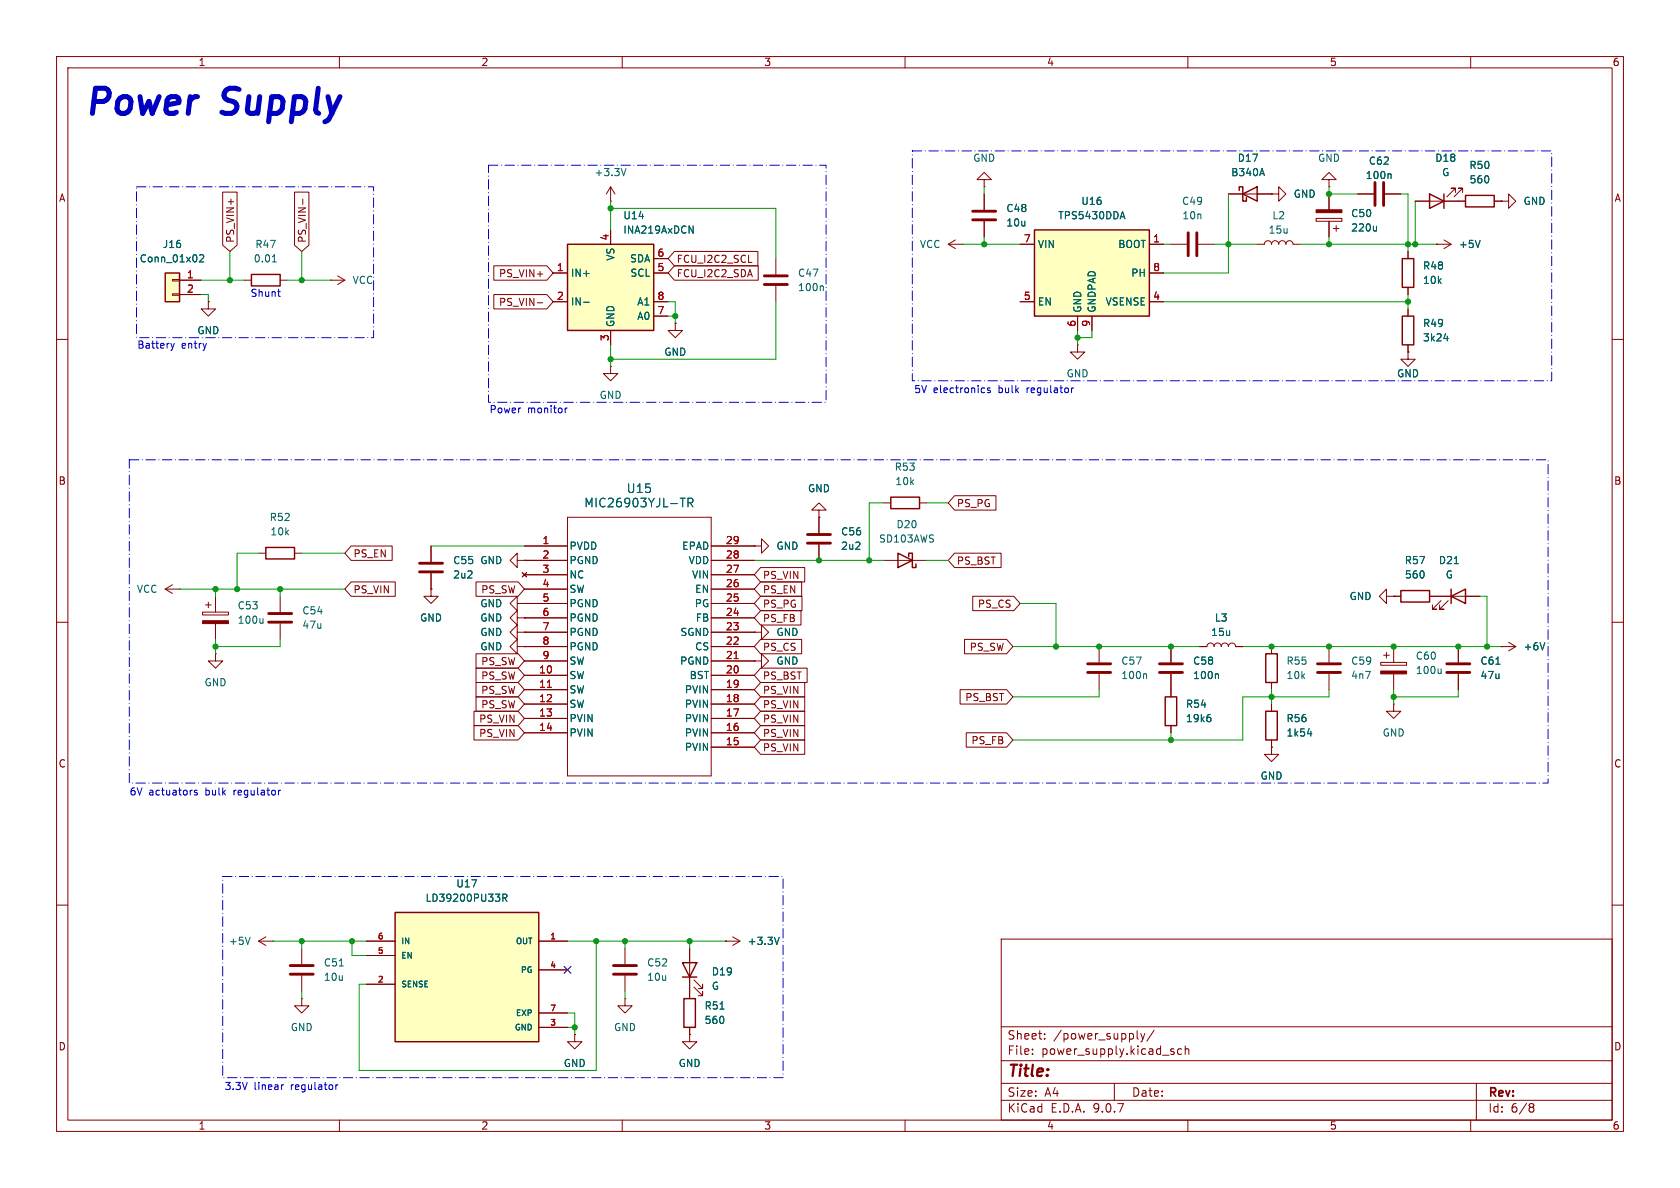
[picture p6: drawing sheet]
<svg xmlns="http://www.w3.org/2000/svg" width="297mm" height="210mm" viewBox="0 0 297 210" stroke-linecap="round" stroke-linejoin="round" font-family="sans-serif">
<g fill="none" stroke="#840000" stroke-width=".18">
<path d="M10 10h277v190h-277zM12 12h273v186h-273zM60 10v2M110 10v2M160 10v2M210 10v2M260 10v2M107.9 35.6h.1M107.9 33l-.7 1.3M107.9 33l.8 1.3M107.9 33v2.6M232.7 38.6h4.5v.5h-4.5z"/>
<path d="M234.9 34.3v2.8M234.9 39.1v2.8M236.2 39.9v1M137.2 45.7v2.8M137.2 50.5v2.8M222.2 43.2h1.3a.64 .64 0 0 1 .7-.7 .64 .64 0 0 1 .6 .7 .64 .64 0 0 1 .6-.7 .64 .64 0 0 1 .7 .7 .64 .64 0 0 1 .6-.7 .64 .64 0 0 1 .6 .7 .64 .64 0 0 1 .7-.7 .64 .64 0 0 1 .6 .7h1.3M235.7 40.4h1M248.9 44.5v1.2M248.9 50.8v1.3M248.9 54.6v1.3M254 43.2h.1M254 43.2h2.5"/>
<path d="M255.3 42.4l1.2 .8M256.5 43.2l-1.2 .7M10 60h2M107.9 64.8v1.2h1.3l-1.3 1.3-1.2-1.3h1.2M107.9 64.8h.1M248.9 61v1.2M285 60h2M45.7 97.8h1.3M52.1 97.8h1.2M76.2 96.5v2.8M92.7 96.5h7.6M92.7 99.1h7.6"/>
<path d="M100.3 91.4h25.4v45.8h-25.4zM125.7 96.5h7.6M125.7 99.1h7.6M133.3 96.5h1.3v-1.2l1.3 1.2-1.3 1.3v-1.3M133.3 96.5h.1M10 110h2M35.8 108.2h4.6v.5h-4.6zM36.3 106.9h1M36.8 106.4v1M38.1 115.6v1.2h1.3l-1.3 1.3-1.3-1.3h1.3M38.1 115.6h.1M38.1 105.4v2.8"/>
<path d="M38.1 110.2v2.8M76.2 101.3v2.8M91.4 111.8v-1.3l-1.2 1.3 1.2 1.2v-1.2h1.3M91.4 106.7v-1.3l-1.2 1.3 1.2 1.3v-1.3h1.3M92.3 101.2l.8 .8M92.7 111.8h.1M92.7 106.7h.1M92.7 101.6h7.6M92.7 104.1h7.6M92.7 106.7h7.6M92.7 109.2h7.6M92.7 111.8h7.6"/>
<path d="M92.7 114.3h7.6M92.7 116.8h7.6M92.7 119.4h7.6M93.1 101.2l-.8 .8M125.7 101.6h7.6M125.7 104.1h7.6M125.7 106.7h7.6M125.7 109.2h7.6M125.7 111.8h7.6M125.7 114.3h7.6M125.7 116.8h7.6M125.7 119.4h7.6"/>
<path d="M133.3 111.8h1.3v-1.3l1.3 1.3-1.3 1.2v-1.2M133.3 111.8h.1M133.3 116.8h1.3v-1.2l1.3 1.2-1.3 1.3v-1.3M133.3 116.8h.1M246.4 105.4h1.2M252.7 105.4h8.9M254.8 106.2l-1.6 1.5h.8h-.8v-.8M256 106.2l-1.5 1.5h.8h-.8v-.8M257.8 114.3v2.8M257.8 119.1v2.8M285 110h2M92.7 121.9h7.6"/>
<path d="M92.7 124.5h7.6M92.7 127h7.6M92.7 129.5h7.6M125.7 121.9h7.6M125.7 124.5h7.6M125.7 127h7.6M125.7 129.5h7.6M125.7 132.1h7.6M207 121.9v1.3M207 128.3v1.2M224.8 124.5v1.2M224.8 130.8v1.3"/>
<path d="M10 160h2M45.7 166.4l1.3 .7M45.7 166.4h2.6M47 165.6l-1.3 .8M48.3 166.4h.1M110.5 176.5v1.3h1.3l-1.3 1.3-1.3-1.3h1.3M110.5 176.5h.1M110.5 167.6v2.8M110.5 172.5v2.8M177 166h108v32h-108zM285 160h2M60 198v2"/>
<path d="M101.6 182.9v1.3h1.3l-1.3 1.2-1.3-1.2h1.3M101.6 182.9h.1M110 198v2M121.9 182.9v1.3h1.3l-1.3 1.2-1.3-1.2h1.3M121.9 182.9h.1M160 198v2M177 194.5h108M177 191.5h108M177 187.5h108M177 181.5h108M182.5 186.3v.1M182.5 185.5v.1"/>
<path d="M184.7 183.6v.1M184.7 182.8v.1M197 191.5v3M201 183.5l.2 .2M201.7 182.7l.3 1M202 183.7l-.1 .4-.2 .1M202.4 182.7l-.4 1M204 182.1l-1.3 2M207.4 185.9l.2 .2-.2 .3M207.4 185.4l.1 .1M208.9 185.5l-.4-.1-.3 .3v.4l.1 .2h.6M209.5 185.5l.2-.1 .4 .1 .1 .9"/>
<path d="M209.5 184.9v1.5M210 198v2M260 198v2M261 191.5v6.5M270.6 195.1l.4 .1 .2 .2-.3 .3M270.6 195.7h.3M270.9 195.7l.2 .2 .1 .4-.2 .2-.4 .1"/>
</g>
<g fill="none" stroke="#006464" stroke-width=".18">
<path d="M110.7 29.8l-.5 1.3M243.3 40v.8M145.4 50.5l.2 .2v.7M243.3 40.7l-.1 .1M255.3 59.8h.7M261.7 42.5l-.5 1.3M120.3 88.1h.8M121.6 88.9l.8-.1 .1-.2-.1-.4-.2-.1h-.6v1.5M122 88.9l.5 .7M257.1 99.6h.7M46.5 109.3v.9M46.5 110.1l-.2 .1"/>
<path d="M264.5 117.4h.7M213.7 126.3h.3M213.8 126.8l.3 .2v.3l-.3 .3M231.1 129.7h.8M44.2 165.7l-.4 1.2"/>
</g>
<g fill="#840000" stroke="#840000" stroke-width=".18">
<path d="M232.7 37.1h4.5v.5h-4.5z"/>
<path d="M35.8 109.7h4.6v.5h-4.6z"/>
</g>
<path d="M135.1 48.8h4.1M135.1 50.3h4.1M74.2 99.6h4M74.2 101.1h4M255.8 117.3h4M255.8 118.9h4M108.5 170.7h4M108.5 172.2h4" fill="none" stroke="#840000" stroke-width=".51"/>
<path d="M247.9 45.7h2v5.1h-2zM247.9 55.9h2v5.1h-2zM47 96.8h5.1v2h-5.1zM247.6 104.4h5.1v2h-5.1zM256.5 105.4l2.6-1.3v2.6zM256.5 104.1v2.6M206 123.2h2v5.1h-2zM223.8 125.7h2v5.1h-2z" fill="none" stroke="#840000" stroke-width=".25"/>
<path d="M129.8 116.4h.7M96.8 121.5h.7" fill="none" stroke="#a90000" stroke-width=".18"/>
<path d="M69.8 161.3h25.4v22.9h-25.4z" fill="#ffffc2"/>
<path d="M219.1 33.7v-.7h.6v2.6h.6v-.7M219.7 34.3l2.5-1.3v2.6zM69.8 161.3h25.4v22.9h-25.4zM120.6 170.2h2.6l-1.3 2.5zM120.6 172.7h2.6M120.9 176.5h2v5.1h-2z" fill="none" stroke="#840000" stroke-width=".25"/>
<g fill="none" stroke="#840000" stroke-width=".18">
<path d="M217.2 34.3h7.6M36.8 53.3v1.3h1.3l-1.3 1.3-1.2-1.3h1.2M36.8 53.3h.1M91.4 99.1v-1.3l-1.2 1.3 1.2 1.2v-1.2h1.3M92.7 99.1h.1M53.3 176.5v1.3h1.3l-1.3 1.3-1.2-1.3h1.2M53.3 176.5h.1M53.3 167.6v2.8M53.3 172.5v2.8M64.8 166.4h5M64.8 168.9h5M64.8 174h5"/>
<path d="M95.2 166.4h5.1M95.2 171.5h5.1M95.2 179.1h5.1M121.9 167.6v8.9M122.7 174.5l1.5 1.5v-.7v.7h-.8M122.7 173.2l1.5 1.6v-.8v.8h-.8M128.3 166.4h.1M128.3 166.4h2.5M129.5 165.6l1.3 .8M130.8 166.4l-1.3 .7M95.2 181.6h5.1M121.9 181.6v1.3"/>
</g>
<path d="M223.1 29.8l.4 1.3M88.9 158.7h.6l.1-.2v-.3l-.7-.1v1.2M89.2 158.7l.4 .6M60 170.8h.7M127.3 178.4h.7M137.8 165.7l-.5 1.2" fill="none" stroke="#006464" stroke-width=".18"/>
<path d="M51.3 170.7h4.1M51.3 172.2h4.1" fill="none" stroke="#840000" stroke-width=".51"/>
<path d="M182.9 40.6h20.3v15.3h-20.3z" fill="#ffffc2"/>
<path d="M252.7 34.3l2.6 1.3-2.6 1.2zM255.3 34.3v2.5M259.1 34.5h5.1v2.1h-5.1zM182.9 40.6h20.3v15.3h-20.3z" fill="none" stroke="#840000" stroke-width=".25"/>
<g fill="none" stroke="#840000" stroke-width=".18">
<path d="M174 31.8h1.3l-1.3-1.3-1.3 1.3h1.3v1.2M174 33h.1M174 34.3v2.8M174 39.1v2.8M224.8 34.3h1.3v-1.3l1.2 1.3-1.2 1.3v-1.3M224.8 34.3h.1M234.9 31.8h1.3l-1.3-1.3-1.2 1.3h1.2v1.2M234.9 33h.1M240 34.3h2.8M244.9 34.3h2.7M250.2 35.6h8.9M257.3 34v-.7h-.8h.8l-1.5 1.5"/>
<path d="M258.6 34v-.7h-.8h.8l-1.6 1.5M264.2 35.6h1.2M265.4 35.6h1.3v-1.3l1.3 1.3-1.3 1.2v-1.2M265.4 35.6h.1M58.4 49.5h.1M58.4 49.5h2.6M59.7 48.8l1.3 .7M61 49.5l-1.3 .8M167.6 43.2h2.6M167.6 43.2l1.3 .7M168.9 42.4l-1.3 .8M170.2 43.2h.1"/>
<path d="M180.3 43.2h2.6M180.3 53.3h2.6M190.5 55.9v2.5M193 55.9v2.5M203.2 43.2h2.5M203.2 53.3h2.5M203.2 48.3h2.5M190.5 61v1.2h1.3l-1.3 1.3-1.3-1.3h1.3M190.5 61h.1M29.2 104.1l1.3 .8M29.2 104.1h2.5M30.5 103.4l-1.3 .7"/>
<path d="M31.7 104.1h.1M49.5 105.4v2.8M49.5 110.2v2.8M76.2 104.1v1.3h1.3l-1.3 1.3-1.3-1.3h1.3M76.2 104.1h.1M91.4 109.2v-1.2l-1.2 1.2 1.2 1.3v-1.3h1.3M91.4 114.3v-1.3l-1.2 1.3 1.2 1.3v-1.3h1.3M92.7 109.2h.1M92.7 114.3h.1M265.4 114.3h.1M265.4 114.3h2.6M266.7 113.5l1.3 .8"/>
<path d="M268 114.3l-1.3 .8"/>
</g>
<path d="M198.2 38.3h.6M198.5 37.4l.4 1.3M245.7 30.7l.2 .2v.7M273.1 113.6l-.4 1.3" fill="none" stroke="#006464" stroke-width=".18"/>
<path d="M172 37.3h4M172 38.9h4M243.1 32.3v4M244.6 32.3v4M47.5 108.5h4.1M47.5 110h4.1" fill="none" stroke="#840000" stroke-width=".51"/>
<path d="M29.2 48.3h2.5v5h-2.5z" fill="#ffffc2"/>
<path d="M29.2 48.3h2.5v5h-2.5zM44.4 48.5h5.1v2h-5.1z" fill="none" stroke="#840000" stroke-width=".25"/>
<path d="M30.5 49.4h1.2v.3h-1.2zM30.5 51.9h1.2v.3h-1.2zM31.7 49.5h3.9M31.7 52.1h3.9M43.2 49.5h1.2M49.5 49.5h1.3M119.4 57.2v1.2h1.2l-1.2 1.3-1.3-1.3h1.3M119.4 57.2h.1" fill="none" stroke="#840000" stroke-width=".18"/>
<path d="M35.3 45.2l.5-.2 .2 .4-.8 .9h.8M48.1 46.3h.8M48.4 45.2l.1-.2v1.3" fill="none" stroke="#006464" stroke-width=".18"/>
<path d="M100.3 43.2h15.3v15.2h-15.3z" fill="#ffffc2"/>
<path d="M100.3 43.2h15.3v15.2h-15.3zM157.5 87.9h5.1v2h-5.1zM158.7 97.8l2.6 1.3-2.6 1.2zM160.7 98.4v-.6h.6v2.5h.6v-.6M223.8 115.6h2v5.1h-2z" fill="none" stroke="#840000" stroke-width=".25"/>
<g fill="none" stroke="#840000" stroke-width=".18">
<path d="M39.4 34h2.5v9.3l-1.3 1.2-1.2-1.2zM52.1 34h2.5v9.3l-1.3 1.2-1.2-1.2zM53.5 35.2v.9M174 34.3v2.8M174 39.1v2.8M217.2 34.3h2.5M222.2 34.3h2.6M224.8 34.3h.1M234.9 34.3v2.8M234.9 39.1v2.8M240 34.3h2.8M244.9 34.3h2.7"/>
<path d="M250.2 35.6h2.5M255.3 35.6h3.8M264.2 35.6h1.2M265.4 35.6h.1M31.7 49.5h3.9M31.7 52.1h3.9M36.8 53.3h.1M87.3 47h9.4l1.1 1.3-1.1 1.2h-9.4zM87.3 52.1h9.4l1.1 1.2-1.1 1.3h-9.4zM95 53.5h1M97.8 48.3h2.5M97.8 53.3h2.5"/>
<path d="M107.9 40.6v2.6M107.9 58.4v2.6M115.6 48.3h2.5M115.6 53.3h2.5M115.6 45.7h2.5M115.6 55.9h2.5M119.2 47h14.8v2.5h-14.8l-1.1-1.2zM119.2 44.4h14.8v2.6h-14.8l-1.1-1.3zM119.4 57.2h.1M132.3 46.4h.6M180.3 53.3h2.6M180.3 43.2h2.6"/>
<path d="M190.5 55.9v2.5M193 55.9v2.5M203.2 48.3h2.5M203.2 53.3h2.5M203.2 43.2h2.5M207 43.2h2.8M211.8 43.2h2.8M248.9 44.5v1.2M248.9 50.8v1.3M248.9 54.6v1.3M254 43.2h.1M248.9 62.2v1.3h1.3l-1.3 1.3-1.3-1.3h1.3"/>
<path d="M248.9 62.2h.1M248.9 61v1.2M62.1 96.5h7.2v2.6h-7.2l-1.1-1.3zM76.2 96.5v2.8M92.7 99.1h.1M92.7 99.1h7.6M92.7 96.5h7.6M125.7 99.1h7.6M125.7 96.5h7.6M133.3 96.5h.1M144.8 90.2h1.2l-1.2-1.3-1.3 1.3h1.3v1.2M144.8 91.4h.1"/>
<path d="M144.8 91.4v2.8M144.8 96.3v2.8M156.2 88.9h1.3M156.2 99.1h7.6M162.6 88.9h1.2M168.8 97.8h8.2v2.5h-8.2l-1.2-1.2zM168.8 87.6h7.3v2.6h-7.3l-1.2-1.3zM62.1 102.9h7.8v2.5h-7.8l-1.1-1.3zM76.2 104.1h.1M76.2 101.3v2.8M84.2 102.9h7.4l1.1 1.2-1.1 1.3h-7.4zM84.2 118.1h7.4l1.1 1.3-1.1 1.3h-7.4z"/>
<path d="M84.2 115.6h7.4l1.1 1.2-1.1 1.3h-7.4zM92.3 101.2l.8 .8M92.7 111.8h.1M92.7 106.7h.1M92.7 109.2h.1M92.7 114.3h.1M92.7 114.3h7.6M92.7 101.6h7.6M92.7 104.1h7.6M92.7 106.7h7.6M92.7 109.2h7.6M92.7 111.8h7.6"/>
<path d="M92.7 116.8h7.6M92.7 119.4h7.6M93.1 101.2l-.8 .8M125.7 114.3h7.6M125.7 101.6h7.6M125.7 104.1h7.6M125.7 106.7h7.6M125.7 109.2h7.6M125.7 111.8h7.6M125.7 116.8h7.6M125.7 119.4h7.6M133.3 111.8h.1"/>
<path d="M133.3 116.8h.1M134.5 113h7.2v2.6h-7.2l-1.2-1.3zM134.5 118.1h8.2v2.6h-8.2l-1.2-1.3zM134.5 107.9h7.1v2.6h-7.1l-1.2-1.3zM134.5 100.3h7.8v2.6h-7.8l-1.2-1.3zM134.5 105.4h7.3v2.6h-7.3l-1.2-1.3zM134.5 102.9h7.2v2.5h-7.2l-1.2-1.3zM170.5 113h7.5l1.1 1.3-1.1 1.3h-7.5zM172 105.4h7.2l1.1 1.3-1.1 1.3h-7.2zM194.3 114.3v2.8M194.3 119.1v2.8M207 114.3v2.8"/>
<path d="M207 119.1v4.1M212.1 114.3h1.3a.64 .64 0 0 1 .6-.6 .64 .64 0 0 1 .6 .6 .64 .64 0 0 1 .7-.6 .64 .64 0 0 1 .6 .6 .64 .64 0 0 1 .6-.6 .64 .64 0 0 1 .7 .6 .64 .64 0 0 1 .6-.6 .64 .64 0 0 1 .6 .6h1.3M224.8 114.3v1.3M234.9 114.3v2.8M234.9 119.1v2.8M244.1 117.1h4.6v.5h-4.6zM244.6 115.8h1M245.1 105.4v-1.3l-1.3 1.3 1.3 1.3v-1.3h1.3M245.1 115.3v1M246.4 105.4h.1M246.4 114.3v2.8M246.4 119.1v2.8"/>
<path d="M246.4 105.4h1.2M252.7 105.4h3.8M257.8 114.3v2.8M257.8 119.1v2.8M259.1 105.4h2.5M265.4 114.3h.1M83.8 125.7h7.8l1.1 1.3-1.1 1.3h-7.8zM83.8 128.3h7.8l1.1 1.2-1.1 1.3h-7.8zM84.2 120.6h7.4l1.1 1.3-1.1 1.3h-7.4zM84.2 123.2h7.4l1.1 1.3-1.1 1.2h-7.4zM92.7 121.9h7.6M92.7 124.5h7.6"/>
<path d="M92.7 127h7.6M92.7 129.5h7.6M125.7 121.9h7.6M125.7 124.5h7.6M125.7 127h7.6M125.7 129.5h7.6M125.7 132.1h7.6M134.5 130.8h7.8v2.6h-7.8l-1.2-1.3zM134.5 128.3h7.8v2.5h-7.8l-1.2-1.3zM134.5 125.7h7.8v2.6h-7.8l-1.2-1.3zM134.5 123.2h7.8v2.5h-7.8l-1.2-1.2zM134.5 120.6h7.8v2.6h-7.8l-1.2-1.3z"/>
<path d="M169.7 121.9h8.3l1.1 1.3-1.1 1.3h-8.3zM170.8 129.5h7.2l1.1 1.3-1.1 1.3h-7.2zM207 128.3v1.2M224.8 132.1v1.3h1.3l-1.3 1.2-1.3-1.2h1.3M224.8 132.1h.1M224.8 120.7v1.2M224.8 124.5v1.2M224.8 130.8v1.3M246.4 124.5v1.2h1.2l-1.2 1.3-1.3-1.3h1.3M246.4 124.5h.1M64.8 166.4h5M64.8 168.9h5"/>
<path d="M64.8 174h5M95.2 166.4h5.1M95.2 171.5h5.1M95.2 179.1h5.1M121.9 167.6v2.6M121.9 172.7v3.8M128.3 166.4h.1M95.2 181.6h5.1M101.6 182.9h.1M121.9 182.9h.1M121.9 181.6v1.3"/>
</g>
<g fill="none" stroke="#006464" stroke-width=".18">
<path d="M121.8 39.9l.7 1.3v-1.3M198.2 38.3h.6M198.5 37.4l.4 1.3M223.1 29.8l.4 1.3M243.3 40v.8M245.7 30.7l.2 .2v.7M35.3 45.2l.5-.2 .2 .4-.8 .9h.8M103.2 53.4h.9M243.3 40.7l-.1 .1M255.3 59.8h.7M261.7 42.5l-.5 1.3M120.3 88.1h.8"/>
<path d="M121.6 88.9l.8-.1 .1-.2-.1-.4-.2-.1h-.6v1.5M122 88.9l.5 .7M257.1 99.6h.7M202.5 119.1l.2 .2v.7M215.2 119.1l.2 .2v.7M254.8 118.2v.9M254.8 118.9l-.2 .2M264.5 117.4h.7M273.1 113.6l-.4 1.3M213.7 126.3h.3M213.8 126.8l.3 .2v.3l-.3 .3M231.1 129.7h.8"/>
<path d="M88.9 158.7h.6l.1-.2v-.3l-.7-.1v1.2M89.2 158.7l.4 .6M127.3 178.4h.7M137.8 165.7l-.5 1.2"/>
</g>
<path d="M210.1 41.1v4.1M211.6 41.1v4.1M142.7 94.5h4.1M142.7 96h4.1M192.3 117.3h4M192.3 118.9h4M205 117.3h4M205 118.9h4M232.9 117.3h4.1M232.9 118.9h4.1" fill="none" stroke="#840000" stroke-width=".51"/>
<path d="M244.1 118.6h4.6v.5h-4.6z" fill="#840000" stroke="#840000" stroke-width=".18"/>
<g fill="none" stroke="#009600" stroke-width=".18">
<path d="M107.9 35.6v5M107.9 36.8h29.3v8.9M174 33v1.3M217.2 34.3v14h-11.5M234.9 33v1.3h5.1M247.6 34.3h1.3v10.2M250.2 35.6v7.6M35.6 49.5h7.6M35.6 52.1h1.2v1.2M40.6 44.5v5M50.8 49.5h7.6M53.3 44.5v5"/>
<path d="M118.1 53.3h1.3v3.9M118.1 55.9h1.3M137.2 53.3v10.2h-29.3M170.2 43.2h10.1M174 41.9v1.3M190.5 58.4v2.6M193 58.4v1.3h-2.5M205.7 43.2h1.3M205.7 53.3h43.2M214.6 43.2h7.6M229.9 43.2h24.1M234.9 41.9v1.3"/>
<path d="M248.9 52.1v2.5M107.9 61v3.8M45.7 97.8h-3.8v6.3M53.3 97.8h7.7M76.2 96.5h16.5M133.3 99.1h22.9M156.2 88.9h-2.5v10.2M163.8 99.1h3.8M163.8 88.9h3.8M31.7 104.1h29.3M38.1 104.1v1.3M38.1 113v2.6"/>
<path d="M49.5 104.1v1.3M49.5 113v1.3h-11.4M179.1 114.3h33M180.3 106.7h6.4v7.6M219.7 114.3h45.7M261.6 105.4h1.3v8.9M194.3 121.9v1.3h-15.2M207 129.5v1.3M224.8 121.9v2.6M234.9 121.9v1.3h-15.2v7.6h-40.6M246.4 121.9v2.6M257.8 121.9v1.3h-11.4"/>
<path d="M48.3 166.4h16.5M53.3 166.4v1.2M53.3 175.3v1.2M62.2 166.4v2.5h2.6M100.3 179.1h1.3v3.8M100.3 166.4h28M105.4 166.4v22.8h-41.9v-15.2h1.3M110.5 166.4v1.2M110.5 175.3v1.2M121.9 166.4v1.2M100.3 181.6h1.3"/>
</g>
<path d="M99.7 170.8l1.2 1.3M100.9 170.8l-1.2 1.3" fill="none" stroke="#000084" stroke-width=".18"/>
<g fill="none" stroke="#0000c2" stroke-width=".18">
<path d="M49.1 51.6h.5M49.3 52.3l.3 .1M30.2 60.7l.3 .8M30.5 61.5l-.2 .4M30.8 60.7l-.3 .8M99.9 72.1v.9M100.3 72.1l-.4 .3M174 68.6h.1M174.1 69.4h-.1M175 68.6h-.3l-.1 .2v.1l.4 .2v.3h-.4M189.4 68.6v.8M189.8 68.6l-.4 .2"/>
<path d="M34.8 139.8l-.3-.1-.1 .2v.2l.4 .1v.3h-.4M49.2 139.7v.8M49.6 139.7l-.4 .2M50.1 191.8l-.3 .1M59.4 191.8v.8M59.7 191.8l-.3 .2"/>
</g>
<path d="M24.1 33h41.9v26.7h-41.9zM86.4 29.2h59.6v41.9h-59.6zM161.3 26.7h113v40.6h-113zM22.9 81.3h250.8v57.1h-250.8zM39.4 154.9h99v35.6h-99z" fill="none" stroke="#0000c2" stroke-width=".18" stroke-dasharray="1.7 .6 0 .6"/>
<path d="M129.8 116.4h.7M96.8 121.5h.7" fill="none" stroke="#a90000" stroke-width=".18"/>
<g fill="#009600" stroke="#009600" stroke-width=".18">
<circle cx="53.3" cy="166.4" r=".46"/>
<circle cx="62.2" cy="166.4" r=".46"/>
<circle cx="121.9" cy="166.4" r=".46"/>
<circle cx="110.5" cy="166.4" r=".46"/>
<circle cx="101.6" cy="181.6" r=".46"/>
<circle cx="105.4" cy="166.4" r=".46"/>
<circle cx="119.4" cy="55.9" r=".46"/>
<circle cx="107.9" cy="63.5" r=".46"/>
<circle cx="107.9" cy="36.8" r=".46"/>
<circle cx="38.1" cy="114.3" r=".46"/>
<circle cx="49.5" cy="104.1" r=".46"/>
<circle cx="38.1" cy="104.1" r=".46"/>
<circle cx="41.9" cy="104.1" r=".46"/>
<circle cx="53.3" cy="49.5" r=".46"/>
<circle cx="40.6" cy="49.5" r=".46"/>
<circle cx="248.9" cy="43.2" r=".46"/>
<circle cx="250.2" cy="43.2" r=".46"/>
<circle cx="234.9" cy="43.2" r=".46"/>
<circle cx="234.9" cy="34.3" r=".46"/>
<circle cx="186.7" cy="114.3" r=".46"/>
<circle cx="224.8" cy="114.3" r=".46"/>
<circle cx="207" cy="114.3" r=".46"/>
<circle cx="234.9" cy="114.3" r=".46"/>
<circle cx="194.3" cy="114.3" r=".46"/>
<circle cx="246.4" cy="123.2" r=".46"/>
<circle cx="224.8" cy="123.2" r=".46"/>
<circle cx="246.4" cy="114.3" r=".46"/>
<circle cx="207" cy="130.8" r=".46"/>
<circle cx="248.9" cy="53.3" r=".46"/>
<circle cx="217.2" cy="43.2" r=".46"/>
<circle cx="262.9" cy="114.3" r=".46"/>
<circle cx="257.8" cy="114.3" r=".46"/>
<circle cx="144.8" cy="99.1" r=".46"/>
<circle cx="153.7" cy="99.1" r=".46"/>
<circle cx="174" cy="43.2" r=".46"/>
<circle cx="190.5" cy="59.7" r=".46"/>
</g>
<g font-size="6.2" fill="#0000c2">
<text x="14.4" y="21.6">Power</text>
<text x="39.3" y="21.6">Supply</text>
</g>
<text font-size="2.8" fill="#840000" x="178" y="190.9">Title:</text>
<g font-size="2.1" fill="#006464">
<text x="103.2" y="89.9">MIC26903YJL-TR</text>
<text x="110.7" y="87.4">U15</text>
</g>
<g font-size="2.1" fill="#840000">
<text x="178" y="184">Sheet:</text>
<text x="186.2" y="184">/power_supply/</text>
<text x="178" y="186.7">File:</text>
<text x="184.1" y="186.7">power_supply.kicad_sch</text>
<text x="178" y="196.9">KiCad</text>
<text x="178" y="194.1">Size:</text>
<text x="184.7" y="194.1">A4</text>
<text x="185.7" y="196.9">E.D.A.</text>
<text x="193.3" y="196.9">9.0.7</text>
<text x="200" y="194.1">Date:</text>
<text x="263" y="194.3">Rev:</text>
<text x="263" y="196.9">Id:</text>
<text x="267.1" y="196.9">6/8</text>
</g>
<g font-size="1.8" fill="#840000">
<text x="35" y="11.9">1</text>
<text x="85" y="11.9">2</text>
<text x="135" y="11.9">3</text>
<text x="185" y="11.9">4</text>
<text x="235" y="11.9">5</text>
<text x="285" y="11.9">6</text>
<text x="10.3" y="35.9">A</text>
<text x="285.3" y="35.9">A</text>
<text x="41.6" y="43" transform="rotate(-90 41.6 43)">PS_VIN+</text>
<text x="54.3" y="43" transform="rotate(-90 54.3 43)">PS_VIN-</text>
<text x="119.5" y="46.7">FCU_I2C2_SCL</text>
<text x="88.1" y="49.2">PS_VIN+</text>
<text x="119.5" y="49.2">FCU_I2C2_SDA</text>
<text x="88.1" y="54.3">PS_VIN-</text>
<text x="10.3" y="85.9">B</text>
<text x="169.1" y="89.9">PS_PG</text>
<text x="285.3" y="85.9">B</text>
<text x="62.4" y="98.7">PS_EN</text>
<text x="169.1" y="100">PS_BST</text>
<text x="62.4" y="105.1">PS_VIN</text>
<text x="85" y="105.1">PS_SW</text>
<text x="134.8" y="102.6">PS_VIN</text>
<text x="134.8" y="107.6">PS_PG</text>
<text x="134.8" y="105.1">PS_EN</text>
<text x="172.8" y="107.6">PS_CS</text>
<text x="134.8" y="110.2">PS_FB</text>
<text x="85" y="117.8">PS_SW</text>
<text x="134.8" y="115.3">PS_CS</text>
<text x="171.3" y="115.3">PS_SW</text>
<text x="85" y="122.9">PS_SW</text>
<text x="85" y="125.4">PS_SW</text>
<text x="85" y="120.3">PS_SW</text>
<text x="134.8" y="120.3">PS_BST</text>
<text x="134.8" y="125.4">PS_VIN</text>
<text x="134.8" y="122.9">PS_VIN</text>
<text x="170.5" y="124.1">PS_BST</text>
<text x="84.6" y="128">PS_VIN</text>
<text x="84.6" y="130.5">PS_VIN</text>
<text x="134.8" y="130.5">PS_VIN</text>
<text x="134.8" y="128">PS_VIN</text>
<text x="171.6" y="131.8">PS_FB</text>
<text x="10.3" y="135.9">C</text>
<text x="134.8" y="133">PS_VIN</text>
<text x="285.3" y="135.9">C</text>
<text x="10.3" y="185.9">D</text>
<text x="285.3" y="185.9">D</text>
<text x="35" y="199.9">1</text>
<text x="85" y="199.9">2</text>
<text x="135" y="199.9">3</text>
<text x="185" y="199.9">4</text>
<text x="235" y="199.9">5</text>
<text x="285" y="199.9">6</text>
</g>
<g font-size="1.8" fill="#006464">
<text x="172" y="28.8">GND</text>
<text x="218.7" y="28.8">D17</text>
<text x="232.9" y="28.8">GND</text>
<text x="241.9" y="29.3">C62</text>
<text x="253.6" y="28.8">D18</text>
<text x="105" y="31.3">+3.3V</text>
<text x="217.6" y="31.3">B340A</text>
<text x="228.6" y="35.2">GND</text>
<text x="241.3" y="31.9">100n</text>
<text x="254.9" y="31.3">G</text>
<text x="259.7" y="30.1">R50</text>
<text x="259.7" y="32.6">560</text>
<text x="110.1" y="39">U14</text>
<text x="110.1" y="41.5">INA219AxDCN</text>
<text x="177.8" y="37.7">C48</text>
<text x="177.8" y="40.2">10u</text>
<text x="187" y="39">TPS5430DDA</text>
<text x="191.1" y="36.4">U16</text>
<text x="208.9" y="36.4">C49</text>
<text x="208.9" y="39">10n</text>
<text x="224.2" y="41.5">15u</text>
<text x="224.8" y="39">L2</text>
<text x="238.8" y="41.1">220u</text>
<text x="238.8" y="38.6">C50</text>
<text x="269.2" y="36.4">GND</text>
<text x="24.6" y="46.6">Conn_01x02</text>
<text x="28.7" y="44">J16</text>
<text x="44.8" y="46.6">0.01</text>
<text x="45" y="44">R47</text>
<text x="108.8" y="46.2" transform="rotate(-90 108.8 46.2)">VS</text>
<text x="111.3" y="46.6">SDA</text>
<text x="162.5" y="44">VCC</text>
<text x="183.4" y="44">VIN</text>
<text x="197.6" y="44">BOOT</text>
<text x="251.5" y="47.9">R48</text>
<text x="257.8" y="44">+5V</text>
<text x="62.2" y="50.4">VCC</text>
<text x="100.8" y="49.1">IN+</text>
<text x="111.4" y="49.1">SCL</text>
<text x="141" y="51.7">100n</text>
<text x="141" y="49.1">C47</text>
<text x="199.9" y="49.1">PH</text>
<text x="251.5" y="50.4">10k</text>
<text x="34.8" y="59.3">GND</text>
<text x="100.8" y="54.2">IN-</text>
<text x="108.8" y="57.9" transform="rotate(-90 108.8 57.9)">GND</text>
<text x="112.6" y="54.2">A1</text>
<text x="112.6" y="56.7">A0</text>
<text x="183.4" y="54.2">EN</text>
<text x="191.4" y="55.4" transform="rotate(-90 191.4 55.4)">GND</text>
<text x="193.9" y="55.4" transform="rotate(-90 193.9 55.4)">GNDPAD</text>
<text x="195.4" y="54.2">VSENSE</text>
<text x="251.5" y="58">R49</text>
<text x="117.3" y="63.1">GND</text>
<text x="251.5" y="60.6">3k24</text>
<text x="105.9" y="70.7">GND</text>
<text x="188.5" y="66.9">GND</text>
<text x="246.9" y="66.9">GND</text>
<text x="158.1" y="83.4">R53</text>
<text x="142.7" y="87.2">GND</text>
<text x="158.2" y="86">10k</text>
<text x="47.6" y="92.3">R52</text>
<text x="47.7" y="94.8">10k</text>
<text x="148.6" y="94.8">C56</text>
<text x="158.4" y="93.6">D20</text>
<text x="80" y="99.9">C55</text>
<text x="84.8" y="99.9">GND</text>
<text x="100.6" y="97.4">PVDD</text>
<text x="100.6" y="99.9">PGND</text>
<text x="120.5" y="97.4">EPAD</text>
<text x="121.6" y="99.9">VDD</text>
<text x="137.2" y="97.4">GND</text>
<text x="148.6" y="97.4">2u2</text>
<text x="155.3" y="96.1">SD103AWS</text>
<text x="248.2" y="99.9">R57</text>
<text x="254.3" y="99.9">D21</text>
<text x="24.1" y="105">VCC</text>
<text x="41.9" y="107.9">C53</text>
<text x="80" y="102.5">2u2</text>
<text x="84.8" y="107.5">GND</text>
<text x="100.6" y="102.5">NC</text>
<text x="100.6" y="105">SW</text>
<text x="100.6" y="107.5">PGND</text>
<text x="122.2" y="102.5">VIN</text>
<text x="122.7" y="107.5">PG</text>
<text x="122.8" y="105">EN</text>
<text x="238.5" y="106.3">GND</text>
<text x="248.3" y="102.5">560</text>
<text x="255.5" y="102.5">G</text>
<text x="41.9" y="110.5">100u</text>
<text x="53.3" y="108.8">C54</text>
<text x="53.3" y="111.4">47u</text>
<text x="74.2" y="110.1">GND</text>
<text x="84.8" y="112.6">GND</text>
<text x="84.8" y="110.1">GND</text>
<text x="100.6" y="110.1">PGND</text>
<text x="100.6" y="112.6">PGND</text>
<text x="120.2" y="112.6">SGND</text>
<text x="122.9" y="110.1">FB</text>
<text x="137.2" y="112.6">GND</text>
<text x="214" y="112.6">15u</text>
<text x="214.7" y="110.1">L3</text>
<text x="84.8" y="115.2">GND</text>
<text x="100.6" y="115.2">PGND</text>
<text x="100.6" y="117.7">SW</text>
<text x="120.1" y="117.7">PGND</text>
<text x="122.8" y="115.2">CS</text>
<text x="137.2" y="117.7">GND</text>
<text x="198.1" y="117.7">C57</text>
<text x="210.8" y="117.7">C58</text>
<text x="227.3" y="117.7">R55</text>
<text x="238.8" y="117.7">C59</text>
<text x="250.2" y="119.4">100u</text>
<text x="250.2" y="116.8">C60</text>
<text x="261.6" y="117.7">C61</text>
<text x="269.2" y="115.2">+6V</text>
<text x="36.1" y="121.5">GND</text>
<text x="100.6" y="120.2">SW</text>
<text x="100.6" y="122.8">SW</text>
<text x="100.6" y="125.3">SW</text>
<text x="121" y="122.8">PVIN</text>
<text x="121" y="125.3">PVIN</text>
<text x="121.8" y="120.2">BST</text>
<text x="198.1" y="120.2">100n</text>
<text x="209.6" y="125.3">R54</text>
<text x="210.8" y="120.2">100n</text>
<text x="227.3" y="120.2">10k</text>
<text x="238.8" y="120.2">4n7</text>
<text x="261.6" y="120.2">47u</text>
<text x="100.6" y="127.9">PVIN</text>
<text x="100.6" y="130.4">PVIN</text>
<text x="121" y="127.9">PVIN</text>
<text x="121" y="130.4">PVIN</text>
<text x="209.6" y="127.9">19k6</text>
<text x="227.3" y="127.9">R56</text>
<text x="227.3" y="130.4">1k54</text>
<text x="244.3" y="130.4">GND</text>
<text x="121" y="132.9">PVIN</text>
<text x="222.8" y="138">GND</text>
<text x="75.1" y="159.6">LD39200PU33R</text>
<text x="80.6" y="157.1">U17</text>
<text x="40.4" y="167.2">+5V</text>
<text x="132.1" y="167.2">+3.3V</text>
<text x="57.2" y="171">C51</text>
<text x="57.2" y="173.6">10u</text>
<text x="114.3" y="171">C52</text>
<text x="114.3" y="173.6">10u</text>
<text x="125.7" y="172.6">D19</text>
<text x="124.5" y="178.7">R51</text>
<text x="125.7" y="175.2">G</text>
<text x="51.3" y="182.5">GND</text>
<text x="108.5" y="182.5">GND</text>
<text x="124.5" y="181.2">560</text>
<text x="99.6" y="188.8">GND</text>
<text x="119.9" y="188.8">GND</text>
</g>
<g font-size="1.8" fill="#a90000">
<text x="107.7" y="42.6" transform="rotate(-90 107.7 42.6)">4</text>
<text x="116.1" y="45.5">6</text>
<text x="180.9" y="42.9">7</text>
<text x="203.8" y="42.9">1</text>
<text x="32.9" y="49.3">1</text>
<text x="32.9" y="51.8">2</text>
<text x="98.4" y="48">1</text>
<text x="98.4" y="53.1">2</text>
<text x="116.1" y="48">5</text>
<text x="116.1" y="53.1">8</text>
<text x="180.9" y="53.1">5</text>
<text x="203.8" y="48">8</text>
<text x="203.8" y="53.1">4</text>
<text x="116.1" y="55.6">7</text>
<text x="190.2" y="57.9" transform="rotate(-90 190.2 57.9)">6</text>
<text x="192.8" y="57.9" transform="rotate(-90 192.8 57.9)">9</text>
<text x="107.7" y="60.4" transform="rotate(-90 107.7 60.4)">3</text>
<text x="95.8" y="96.3">1</text>
<text x="95.8" y="98.8">2</text>
<text x="95.8" y="101.3">3</text>
<text x="128.2" y="96.3">29</text>
<text x="128.2" y="98.8">28</text>
<text x="128.2" y="101.3">27</text>
<text x="95.8" y="103.9">4</text>
<text x="95.8" y="106.4">5</text>
<text x="128.2" y="103.9">26</text>
<text x="128.2" y="106.4">25</text>
<text x="95.8" y="109">6</text>
<text x="95.8" y="111.5">7</text>
<text x="128.2" y="109">24</text>
<text x="128.2" y="111.5">23</text>
<text x="95.2" y="119.1">10</text>
<text x="95.8" y="114">8</text>
<text x="95.8" y="116.6">9</text>
<text x="128.2" y="114">22</text>
<text x="128.2" y="116.6">21</text>
<text x="128.2" y="119.1">20</text>
<text x="95.2" y="121.7">11</text>
<text x="95.2" y="124.2">12</text>
<text x="128.2" y="121.7">19</text>
<text x="128.2" y="124.2">18</text>
<text x="95.2" y="126.7">13</text>
<text x="95.2" y="129.3">14</text>
<text x="128.2" y="126.7">17</text>
<text x="128.2" y="129.3">16</text>
<text x="128.2" y="131.8">15</text>
</g>
<g font-size="1.8" fill="#0000c2">
<text x="44.2" y="52.7">Shunt</text>
<text x="24.2" y="61.8">Battery</text>
<text x="32.1" y="61.8">entry</text>
<text x="161.5" y="69.7">5V</text>
<text x="165" y="69.7">electronics</text>
<text x="176.6" y="69.7">bulk</text>
<text x="181.8" y="69.7">regulator</text>
<text x="86.4" y="73.3">Power</text>
<text x="93.2" y="73.3">monitor</text>
<text x="22.8" y="140.8">6V</text>
<text x="26.3" y="140.8">actuators</text>
<text x="36.4" y="140.8">bulk</text>
<text x="41.6" y="140.8">regulator</text>
<text x="39.6" y="192.9">3.3V</text>
<text x="44.9" y="192.9">linear</text>
<text x="51.5" y="192.9">regulator</text>
</g>
<g font-size="1.4" fill="#a90000">
<text x="66.7" y="166.1">6</text>
<text x="97.2" y="166.1">1</text>
<text x="66.7" y="168.7">5</text>
<text x="66.7" y="173.7">2</text>
<text x="97.2" y="171.2">4</text>
<text x="97.2" y="178.8">7</text>
<text x="97.2" y="181.4">3</text>
</g>
<g font-size="1.4" fill="#006464">
<text x="70.9" y="167.1">IN</text>
<text x="91.1" y="167.1">OUT</text>
<text x="70.9" y="169.6">EN</text>
<text x="91.9" y="172.2">PG</text>
<text x="70.9" y="174.7">SENSE</text>
<text x="91.1" y="179.8">EXP</text>
<text x="90.9" y="182.3">GND</text>
</g>
</svg>
